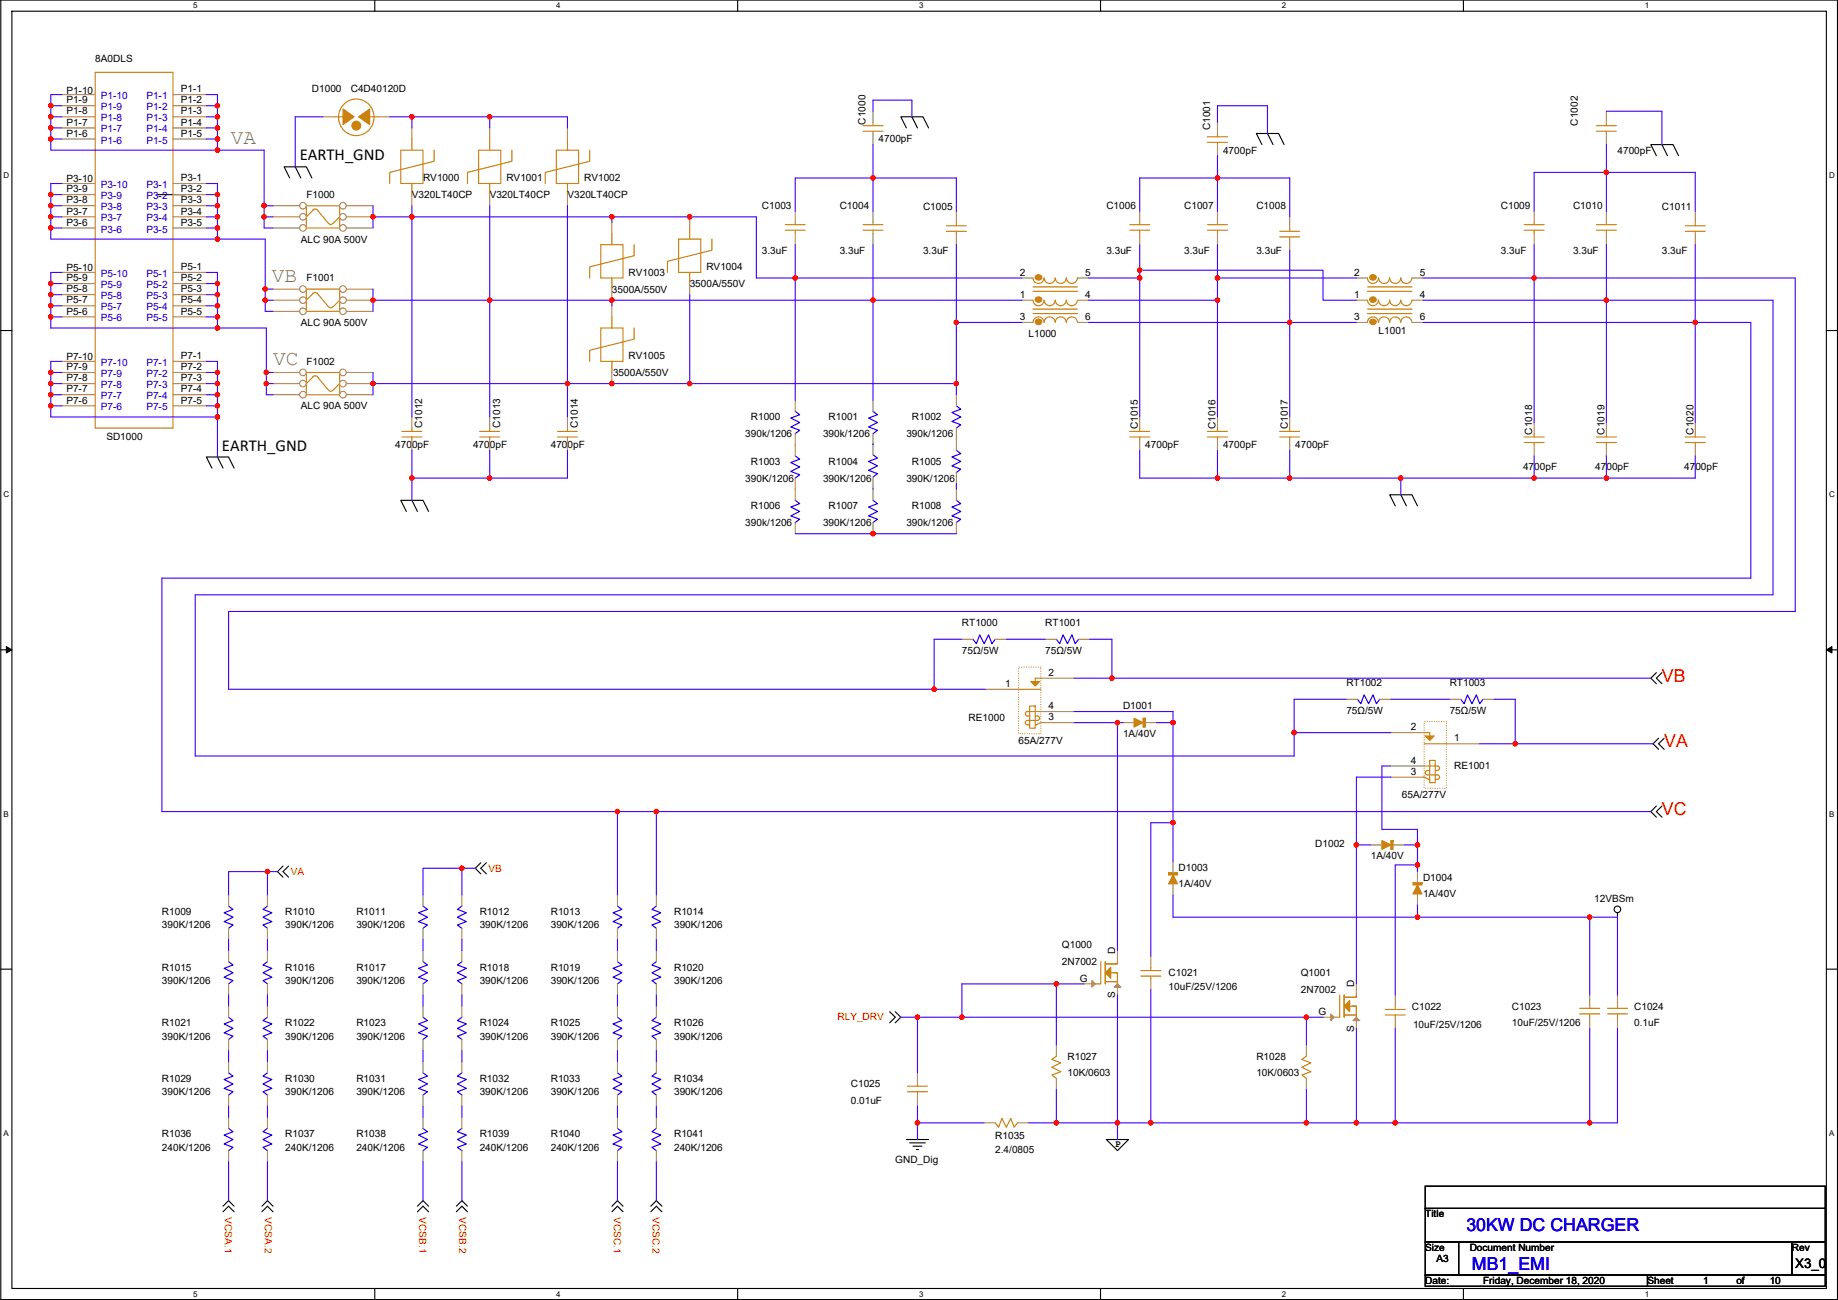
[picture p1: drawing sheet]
<svg xmlns="http://www.w3.org/2000/svg" width="420mm" height="297mm" viewBox="0 0 420 297" stroke-linecap="round" stroke-linejoin="round" font-family="sans-serif">
<path d="M.2 0h419.8v296.9h-419.8zM2.7 2.6h414.8v291.8h-414.8z" fill="none" stroke="#000" stroke-width=".25"/>
<g fill="#fff">
<path d="M44.2 .3h1v2h-1z"/>
<path d="M44.2 294.7h1v2h-1z"/>
</g>
<path d="M85.7 0v2.6M85.7 294.4v2.5" fill="none" stroke="#000" stroke-width=".25"/>
<g fill="#fff">
<path d="M127.1 .3h1v2h-1z"/>
<path d="M127.1 294.7h1v2h-1z"/>
</g>
<path d="M168.6 0v2.6M168.6 294.4v2.5" fill="none" stroke="#000" stroke-width=".25"/>
<g fill="#fff">
<path d="M210.1 .3h1v2h-1z"/>
<path d="M210.1 294.7h1v2h-1z"/>
</g>
<path d="M251.6 0v2.6M251.6 294.4v2.5" fill="none" stroke="#000" stroke-width=".25"/>
<g fill="#fff">
<path d="M293 .3h1v2h-1z"/>
<path d="M293 294.7h1v2h-1z"/>
</g>
<path d="M334.5 0v2.6M334.5 294.4v2.5" fill="none" stroke="#000" stroke-width=".25"/>
<g fill="#fff">
<path d="M376 .3h1v2h-1z"/>
<path d="M376 294.7h1v2h-1z"/>
<path d="M.8 39h1.3v2.1h-1.3z"/>
<path d="M418.1 39h1.3v2.1h-1.3z"/>
<path d="M.8 112h1.3v2h-1.3z"/>
<path d="M418.1 112h1.3v2h-1.3z"/>
</g>
<path d="M.2 75.5h2.5M417.5 75.5h2.5" fill="none" stroke="#000" stroke-width=".25"/>
<g fill="#fff">
<path d="M.8 185h1.2v2h-1.2z"/>
<path d="M418.1 185h1.2v2h-1.2z"/>
</g>
<path d="M.2 148.5h2.5M417.5 148.5h2.5" fill="none" stroke="#000" stroke-width=".25"/>
<path d="M1.4 147.7l1.3 .8-1.3 .7zM417.5 148.5l1.3-.8v1.5z" fill="#000" stroke="#000" stroke-width=".23"/>
<g fill="#fff">
<path d="M.8 257.9h1.2v2h-1.2z"/>
<path d="M418.1 257.9h1.2v2h-1.2z"/>
</g>
<g fill="none" stroke="#000" stroke-width=".25">
<path d="M67.5 38.1l1.3 2.6M207.2 29.2l-1.3-2.5h5.1l1.3 2.5M208.5 26.7l1.2 2.5M288.5 33l-1.3-2.5h5.1l1.2 2.5M289.7 30.5l1.3 2.5M378.6 35.6l-1.2-2.6h5l1.3 2.6M379.9 33l1.3 2.6M35.7 44.5h6.4M66.2 40.7l-1.3-2.6h5.1l1.3 2.6M48.4 107l-1.2-2.6h5l1.3 2.6M49.7 104.4l1.3 2.6M92.9 116.9l-1.3-2.6h5.1l1.3 2.6"/>
<path d="M94.2 114.3l1.2 2.6M318.9 115.6l-1.2-2.5h5.1l1.2 2.5M320.2 113.1l1.3 2.5M378.6 153.7l-1.2 1.3 1.2 1.2M379.9 153.7l-1.3 1.3 1.3 1.2M379.1 168.7l-1.2 1.2 1.2 1.3M380.4 168.7l-1.3 1.2 1.3 1.3M64.7 197.9l-1.3 1.3 1.3 1.2M66 197.9l-1.3 1.3 1.3 1.2M109.9 197.1l-1.3 1.3 1.3 1.3M111.2 197.1l-1.3 1.3 1.3 1.3M378.6 184.2l-1.2 1.2 1.2 1.3"/>
<path d="M379.9 184.2l-1.3 1.2 1.3 1.3M369.7 208.6v1M.2 221.4h2.5M203.4 231.2l1.2 1.2-1.2 1.3M204.6 231.2l1.3 1.2-1.3 1.3M417.5 221.4h2.5M51 275.6l1.2-1.3 1.3 1.3M51 276.9l1.2-1.3 1.3 1.3M59.9 275.6l1.2-1.3 1.3 1.3M59.9 276.9l1.2-1.3 1.3 1.3M95.4 275.6l1.3-1.3 1.3 1.3M95.4 276.9l1.3-1.3 1.3 1.3"/>
<path d="M104.3 275.6l1.3-1.3 1.3 1.3M104.3 276.9l1.3-1.3 1.3 1.3M139.9 275.6l1.2-1.3 1.3 1.3M139.9 276.9l1.2-1.3 1.3 1.3M148.8 275.6l1.2-1.3 1.3 1.3M148.8 276.9l1.2-1.3 1.3 1.3M207.2 260.4h5.1M208 261.1h3.5M208.7 261.9h2M209.5 262.7h.5M252.9 260.4h5.1l-2.6 2.5zM325.8 271h91.4v5.1h-91.4z"/>
<path d="M325.8 276.1h91.4v7.6h-91.4zM325.8 291.4h50.8v2.5h-50.8zM325.8 283.7h7.6v7.7h-7.6zM333.4 283.7h76.2v7.7h-76.2zM376.6 291.4h40.6v2.5h-40.6zM409.6 283.7h7.6v7.7h-7.6z"/>
<circle cx="369.7" cy="207.8" r=".76"/>
</g>
<path d="M70 85.1h7.6v5.1h-7.6zM71.5 86.1l.5-.2 .6 .2M71.6 86.1l-1.6 1.6M72.6 86.1l2.5 3.1M76 89.1l-.4 .3-.4-.3M77.6 87.7l-1.5 1.5" fill="none" stroke="#cc8006" stroke-width=".25"/>
<circle cx="69.3" cy="85.1" r=".76" fill="#fff" stroke="#a84" stroke-width=".25"/>
<path d="M62.4 85.1h6.1" fill="none" stroke="#a84" stroke-width=".25"/>
<circle cx="69.3" cy="87.6" r=".76" fill="#fff" stroke="#a84" stroke-width=".25"/>
<path d="M62.4 87.7h6.1" fill="none" stroke="#a84" stroke-width=".25"/>
<circle cx="69.3" cy="90.2" r=".76" fill="#fff" stroke="#a84" stroke-width=".25"/>
<path d="M62.4 90.2h6.1" fill="none" stroke="#a84" stroke-width=".25"/>
<circle cx="78.4" cy="90.2" r=".76" fill="#fff" stroke="#a84" stroke-width=".25"/>
<path d="M79.2 90.2h6.1" fill="none" stroke="#a84" stroke-width=".25"/>
<circle cx="78.4" cy="87.6" r=".76" fill="#fff" stroke="#a84" stroke-width=".25"/>
<path d="M79.2 87.7h6.1" fill="none" stroke="#a84" stroke-width=".25"/>
<circle cx="78.4" cy="85.1" r=".76" fill="#fff" stroke="#a84" stroke-width=".25"/>
<path d="M111.9 29.2v2.6M111.9 44.5v2.5M79.2 85.1h6.1M94.2 95.3v2.5M94.2 100.4v2.5" fill="none" stroke="#a84" stroke-width=".25"/>
<g fill="none" stroke="#cc8006" stroke-width=".25">
<path d="M109.4 34.3h5.1v7.6h-5.1zM111.9 31.8v2.5M117 34.3v2.6l-10.1 2.5v2.5M111.9 41.9v2.6M70 66.1h7.6v5h-7.6zM71.5 67l.5-.2 .6 .2M71.6 67.1l-1.6 1.5M72.6 67.1l2.5 3M76 70.1l-.4 .3-.4-.3M77.6 68.6l-1.5 1.5M91.9 98.6h4.5M91.9 99.8h4.5"/>
<path d="M94.2 99.8v.6M94.2 97.8v.8"/>
</g>
<circle cx="69.3" cy="66" r=".76" fill="#fff" stroke="#a84" stroke-width=".25"/>
<path d="M62.4 66.1h6.1" fill="none" stroke="#a84" stroke-width=".25"/>
<circle cx="69.3" cy="68.6" r=".76" fill="#fff" stroke="#a84" stroke-width=".25"/>
<path d="M62.4 68.6h6.1" fill="none" stroke="#a84" stroke-width=".25"/>
<circle cx="69.3" cy="71.1" r=".76" fill="#fff" stroke="#a84" stroke-width=".25"/>
<path d="M62.4 71.1h6.1" fill="none" stroke="#a84" stroke-width=".25"/>
<circle cx="78.4" cy="71.1" r=".76" fill="#fff" stroke="#a84" stroke-width=".25"/>
<path d="M79.2 71.1h6.1" fill="none" stroke="#a84" stroke-width=".25"/>
<circle cx="78.4" cy="68.6" r=".76" fill="#fff" stroke="#a84" stroke-width=".25"/>
<path d="M79.2 68.6h6.1" fill="none" stroke="#a84" stroke-width=".25"/>
<circle cx="78.4" cy="66" r=".76" fill="#fff" stroke="#a84" stroke-width=".25"/>
<g fill="none" stroke="#a84" stroke-width=".25">
<path d="M14.1 31.8h7.7M14.1 29.2h7.7M14.1 26.7h7.7M14.1 24.2h7.7M14.1 21.6h7.7M39.5 24.2h7.7M39.5 21.6h7.7M39.5 26.7h7.7M39.5 29.2h7.7M39.5 31.8h7.7M73.8 26.7h2.6M86.5 26.7h2.6"/>
<path d="M94.2 29.2v2.6M129.7 29.2v2.6M199.6 30.5v2.5M199.6 25.4v2.6M278.3 33v2.6M278.3 28v2.5M367.2 30.5v2.5M367.2 25.4v2.6M14.1 52.1h7.7M14.1 49.6h7.7M14.1 47h7.7M14.1 44.5h7.7"/>
<path d="M14.1 41.9h7.7M39.5 41.9h7.7M39.5 44.5h7.7M39.5 47h7.7M39.5 49.6h7.7M39.5 52.1h7.7M94.2 44.5v2.5M129.7 44.5v2.5M139.9 50.8v2.6M157.7 49.6v2.5M181.8 48.3v2.5M181.8 53.4v2.5"/>
<path d="M199.6 48.3v2.5M199.6 53.4v2.5M218.6 53.4v2.5M218.6 48.3v2.5M260.5 48.3v2.5M260.5 53.4v2.5M278.3 48.3v2.5M278.3 53.4v2.5M294.8 54.6v2.6M294.8 49.6v2.5M350.7 48.3v2.5M350.7 53.4v2.5"/>
<path d="M367.2 48.3v2.5M367.2 53.4v2.5M387.5 53.4v2.5M387.5 48.3v2.5M14.1 72.4h7.7M14.1 69.9h7.7M14.1 67.3h7.7M14.1 64.8h7.7M14.1 62.3h7.7M39.5 62.3h7.7M39.5 64.8h7.7M39.5 67.3h7.7"/>
<path d="M39.5 69.9h7.7M39.5 72.4h7.7M79.2 66.1h6.1M139.9 66.1v2.5M139.9 69.9v2.5M157.7 64.8v2.5M233.6 68.6h2.5M233.6 63.5h2.5M233.6 73.7h2.5M246.3 68.6h2.5M246.3 63.5h2.5M246.3 73.7h2.5"/>
<path d="M310.1 68.6h2.5M310.1 63.5h2.5M310.1 73.7h2.5M322.8 68.6h2.5M322.8 63.5h2.5M322.8 73.7h2.5M14.1 82.6h7.7M14.1 90.2h7.7M14.1 87.7h7.7M14.1 85.1h7.7M14.1 92.7h7.7M39.5 82.6h7.7"/>
<path d="M39.5 85.1h7.7M39.5 87.7h7.7M39.5 90.2h7.7M39.5 92.7h7.7M111.9 95.3v2.5M139.9 85.1v2.6M181.8 99.1v5.1M181.8 91.5v2.5M199.6 99.1v2.5M199.6 91.5v2.5M218.6 97.8v5.1M218.6 90.2v2.5"/>
<path d="M260.5 95.3v2.5M294.8 95.3v2.5M350.7 96.5v2.6M367.2 96.5v2.6M387.5 96.5v2.6M111.9 100.4v2.5M181.8 109.2v5.1M181.8 119.4v2.5M199.6 119.4v2.5M199.6 111.8v2.5M199.6 109v2.5M199.6 101.4v2.5"/>
<path d="M218.6 108v2.5M218.6 119.4v2.5M218.6 111.8v2.5M260.5 100.4v2.5M294.8 100.4v2.5M350.7 101.6v2.6M367.2 101.6v2.6M387.5 101.6v2.6M219.9 146.1h2.5M225.2 157.5h7.6M227.5 146.1h2.5M237.9 155h7.6"/>
<path d="M238.9 146.1h2.6M246.6 146.1h2.5M307.8 159.8h2.5M315.4 159.8h2.5M331.4 159.8h2.5M339 159.8h2.6M237.9 165.1h7.6M237.9 162.6h7.6M256.7 165.1h2.6M261.8 165.1h2.5M317.9 167.4h7.7M317.9 177.6h7.7"/>
<path d="M317.9 175h7.7M330.6 169.9h7.7M268.1 196.9v2.5M313.4 193.1h2.5M318.4 193.1h2.6M324 199.2v2.5M52.2 217.2v2.5M61.1 212.1v2.6M61.1 204.5v2.5M61.1 217.2v2.5M96.7 217.2v2.5M96.7 212.1v2.6"/>
<path d="M96.7 204.5v2.5M105.6 212.1v2.6M105.6 204.5v2.5M105.6 217.2v2.5M141.1 217.2v2.5M141.1 212.1v2.6M141.1 204.5v2.5M150 212.1v2.6M150 204.5v2.5M150 217.2v2.5M255.4 217.2v2.5M263.1 218.5v2.5"/>
<path d="M268.1 202v2.5M324 204.2v2.6M52.2 224.8v2.6M52.2 237.5v2.6M52.2 229.9v2.5M61.1 237.5v2.6M61.1 229.9v2.5M61.1 224.8v2.6M96.7 224.8v2.6M96.7 237.5v2.6M96.7 229.9v2.5M105.6 237.5v2.6"/>
<path d="M105.6 229.9v2.5M105.6 224.8v2.6M141.1 224.8v2.6M141.1 237.5v2.6M141.1 229.9v2.5M150 237.5v2.6M150 229.9v2.5M150 224.8v2.6M241.5 238.8v2.5M247.8 224.8h2.6M255.4 224.8v2.6M263.1 223.5v2.6"/>
<path d="M302.4 232.4h2.6M310.1 232.4v2.6M310.1 224.8v2.6M318.9 232.4v2.6M318.9 227.4v2.5M363.4 227.4v2.5M363.4 232.4v2.6M369.7 227.4v2.5M369.7 232.4v2.6M52.2 250.2v2.6M52.2 242.6v2.5M52.2 255.3v2.5"/>
<path d="M61.1 250.2v2.6M61.1 242.6v2.5M96.7 250.2v2.6M96.7 242.6v2.5M96.7 255.3v2.5M105.6 250.2v2.6M105.6 242.6v2.5M105.6 255.3v2.5M141.1 250.2v2.6M141.1 242.6v2.5M141.1 255.3v2.5M150 250.2v2.6"/>
<path d="M150 242.6v2.5M150 255.3v2.5M209.7 245.1v2.6M209.7 250.2v2.6M225 256.6h2.5M232.6 256.6h2.5M241.5 246.4v2.5M52.2 262.9v2.6M96.7 262.9v2.6M105.6 262.9v2.6M141.1 262.9v2.6M150 262.9v2.6"/>
</g>
<g fill="#cc8006" stroke="#cc8006" stroke-width=".25">
<path d="M315.9 192l2 1.1-2 1z" fill-rule="evenodd"/>
<path d="M317.9 192v2.1h.5v-2.1z" fill-rule="evenodd"/>
<path d="M252.7 222.3l1.2-1.3v2.5z" fill-rule="evenodd"/>
<path d="M324 202.2l1 2h-2z" fill-rule="evenodd"/>
<path d="M323 201.7v.5h2v-.5z" fill-rule="evenodd"/>
<path d="M325.8 168.2h2l-1 1z" fill-rule="evenodd"/>
<path d="M313.3 62.9a.67 .67 0 0 1 1.1 0 .67 .67 0 0 1-.3 1.1 .66 .66 0 0 1-.8-.2 .66 .66 0 0 1 0-.9z" fill-rule="evenodd"/>
<path d="M313.3 68a.67 .67 0 0 1 1.1 0 .67 .67 0 0 1-.3 1 .66 .66 0 0 1-.8-.1 .66 .66 0 0 1 0-.9z" fill-rule="evenodd"/>
<path d="M313.3 73.1a.67 .67 0 0 1 1.1 0 .67 .67 0 0 1-.3 1 .66 .66 0 0 1-.8-.1 .66 .66 0 0 1 0-.9z" fill-rule="evenodd"/>
<path d="M259.3 164.1l2 1-2 1z" fill-rule="evenodd"/>
<path d="M261.3 164.1v2h.5v-2z" fill-rule="evenodd"/>
<path d="M307.3 229.9l1.2-1.3v2.6z" fill-rule="evenodd"/>
<path d="M78.4 24.9l2.6 1.8-2.6 1.8z" fill-rule="evenodd"/>
<path d="M82 26.7l2.5-1.8v3.6z" fill-rule="evenodd"/>
<path d="M236.9 62.9a.67 .67 0 0 1 1 0 .67 .67 0 0 1-.2 1.1 .66 .66 0 0 1-.9-.2 .66 .66 0 0 1 .1-.9z" fill-rule="evenodd"/>
<path d="M236.9 68a.67 .67 0 0 1 1 0 .67 .67 0 0 1-.2 1 .66 .66 0 0 1-.9-.1 .66 .66 0 0 1 .1-.9z" fill-rule="evenodd"/>
<path d="M236.9 73.1a.67 .67 0 0 1 1 0 .67 .67 0 0 1-.2 1 .66 .66 0 0 1-.9-.1 .66 .66 0 0 1 .1-.9z" fill-rule="evenodd"/>
<path d="M268.1 199.9l1.1 2.1h-2.1z" fill-rule="evenodd"/>
<path d="M267.1 199.4v.5h2.1v-.5z" fill-rule="evenodd"/>
<path d="M235.6 155.7h2.1l-1 1z" fill-rule="evenodd"/>
<circle cx="81.4" cy="28.7" r="1.01"/>
</g>
<g fill="none" stroke="#00f" stroke-width=".25">
<path d="M181.8 94l1 .8-2 .7 2 1-2 1.1 2 .7-1 .8M199.6 94l1 .8-2 .7 2 1-2 1.1 2 .7-1 .8M218.6 92.7l1 .8-2 .8 2 1-2 1 2 .7-1 .8M181.8 104.2l1 .7-2 .8 2 1-2 1 2 .8-1 .7M181.8 114.3l1 .8-2 .7 2 1.1-2 1 2 .7-1 .8M199.6 114.3l1 .8-2 .7 2 1.1-2 1 2 .7-1 .8M199.6 103.9l1 .8-2 .7 2 1-2 1.1 2 .7-1 .8M218.6 102.9l1 .8-2 .7 2 1-2 1 2 .8-1 .8M218.6 114.3l1 .8-2 .7 2 1.1-2 1 2 .7-1 .8M222.4 146.1l.8 1 .8-2 1 2 1-2 .7 2 .8-1M241.5 146.1l.7 1 .8-2 1 2 1-2 .8 2 .8-1M310.3 159.8l.8 1 .7-2 1.1 2 1-2 .7 2 .8-1"/>
<path d="M333.9 159.8l.8 1 .8-2 1 2 1-2 .8 2 .7-1M52.2 219.7l1.1 .8-2.1 .8 2.1 1-2.1 1 2.1 .7-1.1 .8M61.1 207l-1 .8 2.1 .8-2.1 1 2.1 1-2.1 .7 1 .8M61.1 219.7l-1 .8 2.1 .8-2.1 1 2.1 1-2.1 .7 1 .8M96.7 219.7l1 .8-2 .8 2 1-2 1 2 .7-1 .8M96.7 207l1 .8-2 .8 2 1-2 1 2 .7-1 .8M105.6 207l-1 .8 2 .8-2 1 2 1-2 .7 1 .8M105.6 219.7l-1 .8 2 .8-2 1 2 1-2 .7 1 .8M141.1 219.7l1.1 .8-2.1 .8 2.1 1-2.1 1 2.1 .7-1.1 .8M141.1 207l1.1 .8-2.1 .8 2.1 1-2.1 1 2.1 .7-1.1 .8M150 207l-1 .8 2.1 .8-2.1 1 2.1 1-2.1 .7 1 .8M150 219.7l-1 .8 2.1 .8-2.1 1 2.1 1-2.1 .7 1 .8"/>
<path d="M52.2 232.4l1.1 .8-2.1 .8 2.1 1-2.1 1 2.1 .7-1.1 .8M61.1 232.4l-1 .8 2.1 .8-2.1 1 2.1 1-2.1 .7 1 .8M96.7 232.4l1 .8-2 .8 2 1-2 1 2 .7-1 .8M105.6 232.4l-1 .8 2 .8-2 1 2 1-2 .7 1 .8M141.1 232.4l1.1 .8-2.1 .8 2.1 1-2.1 1 2.1 .7-1.1 .8M150 232.4l-1 .8 2.1 .8-2.1 1 2.1 1-2.1 .7 1 .8M52.2 245.1l1.1 .8-2.1 .8 2.1 1-2.1 1 2.1 .7-1.1 .8M52.2 257.8l1.1 .8-2.1 .8 2.1 1-2.1 1 2.1 .7-1.1 .8M61.1 245.1l-1 .8 2.1 .8-2.1 1 2.1 1-2.1 .7 1 .8M96.7 245.1l1 .8-2 .8 2 1-2 1 2 .7-1 .8M96.7 257.8l1 .8-2 .8 2 1-2 1 2 .7-1 .8M105.6 245.1l-1 .8 2 .8-2 1 2 1-2 .7 1 .8"/>
<path d="M105.6 257.8l-1 .8 2 .8-2 1 2 1-2 .7 1 .8M141.1 245.1l1.1 .8-2.1 .8 2.1 1-2.1 1 2.1 .7-1.1 .8M141.1 257.8l1.1 .8-2.1 .8 2.1 1-2.1 1 2.1 .7-1.1 .8M150 245.1l-1 .8 2.1 .8-2.1 1 2.1 1-2.1 .7 1 .8M150 257.8l-1 .8 2.1 .8-2.1 1 2.1 1-2.1 .7 1 .8"/>
</g>
<g fill="none" stroke="#cc8006" stroke-width=".25">
<path d="M21.8 16.5h17.7v81.3h-17.7zM76.4 26.7h2.5M78.8 23.6a4.1 4.1 0 0 1 5.8 .6 4.1 4.1 0 0 1-.5 5.7 4.1 4.1 0 0 1-5.8-.4 4.3 4.3 0 0 1 .5-5.9zM84 26.7h2.5M91.6 34.3h5.1v7.6h-5.1zM94.2 31.8v2.5M99.2 34.3v2.6l-10.1 2.5v2.5M127.2 34.3h5.1v7.6h-5.1zM129.7 31.8v2.5M134.8 34.3v2.6l-10.2 2.5v2.5M197.3 28.7h4.6M197.3 30h4.6"/>
<path d="M199.6 30v.5M199.6 28v.7M276 31.3h4.6M276 32.5h4.6M278.3 32.5v.5M278.3 30.5v.8M364.9 28.7h4.6M364.9 30h4.6M367.2 30v.5M367.2 28v.7M70 47h7.6v5.1h-7.6zM71.5 48l.4-.2 .5 .1 2.7 3.2"/>
<path d="M71.6 48l-1.6 1.6M76 51l-.4 .3-.4-.3M77.6 49.6l-1.5 1.5M94.2 41.9v2.6M129.7 41.9v2.6M137.3 55.9h5.1v7.6h-5.1zM139.9 53.4v2.5M145 55.9v2.5l-10.2 2.6v2.5M155.1 54.6h5.1v7.7h-5.1zM157.7 52.1v2.5M162.7 54.6v2.6l-10.1 2.5v2.6M179.5 52.6h4.6"/>
<path d="M179.5 51.3h4.6M181.8 50.8v.5M181.8 52.6v.8M197.3 52.6h4.6M197.3 51.3h4.6M199.6 50.8v.5M199.6 52.6v.8M216.3 51.6h4.6M216.3 52.9h4.6M218.6 52.9v.5M218.6 50.8v.8M258.2 52.6h4.6"/>
<path d="M258.2 51.3h4.6M260.5 50.8v.5M260.5 52.6v.8M276 52.6h4.6M276 51.3h4.6M278.3 50.8v.5M278.3 52.6v.8M292.5 52.9h4.6M292.5 54.1h4.6M294.8 54.1v.5M294.8 52.1v.8M348.4 52.6h4.6"/>
<path d="M348.4 51.3h4.6M350.7 50.8v.5M350.7 52.6v.8M364.9 52.6h4.6M364.9 51.3h4.6M367.2 50.8v.5M367.2 52.6v.8M385.2 51.6h4.6M385.2 52.9h4.6M387.5 52.9v.5M387.5 50.8v.8M137.3 75h5.1v7.6h-5.1z"/>
<path d="M139.9 63.5v2.6M139.9 72.4v2.6M145 75v2.5l-10.2 2.5v2.6M157.7 62.3v2.5M236.1 70.6h10.2M236.1 71.6h10.2M236.1 65.6h10.2M236.1 66.6h10.2M236.1 73.7a1.26 1.26 0 0 1 1.3-1.3 1.26 1.26 0 0 1 1.3 1.3M236.1 68.6a1.26 1.26 0 0 0 1.3 1.3 1.26 1.26 0 0 0 1.3-1.3M236.1 63.5a1.26 1.26 0 0 0 1.3 1.3 1.26 1.26 0 0 0 1.3-1.3M238.7 68.6a1.27 1.27 0 0 0 1.3 1.3 1.27 1.27 0 0 0 1.2-1.3 1.27 1.27 0 0 0 1.3 1.3 1.27 1.27 0 0 0 1.3-1.3 1.26 1.26 0 0 0 1.2 1.3 1.26 1.26 0 0 0 1.3-1.3"/>
<path d="M238.7 73.7a1.27 1.27 0 0 1 1.3-1.3 1.27 1.27 0 0 1 1.2 1.3 1.27 1.27 0 0 1 1.3-1.3 1.27 1.27 0 0 1 1.3 1.3 1.26 1.26 0 0 1 1.2-1.3 1.26 1.26 0 0 1 1.3 1.3M238.7 63.5a1.27 1.27 0 0 0 1.3 1.3 1.27 1.27 0 0 0 1.2-1.3 1.27 1.27 0 0 0 1.3 1.3 1.27 1.27 0 0 0 1.3-1.3 1.26 1.26 0 0 0 1.2 1.3 1.26 1.26 0 0 0 1.3-1.3M312.6 70.6h10.2M312.6 71.6h10.2M312.6 65.6h10.2M312.6 66.6h10.2M312.6 73.7a1.27 1.27 0 0 1 1.3-1.3 1.27 1.27 0 0 1 1.2 1.3 1.26 1.26 0 0 1 1.3-1.3 1.26 1.26 0 0 1 1.3 1.3M312.6 68.6a1.27 1.27 0 0 0 1.3 1.3 1.27 1.27 0 0 0 1.2-1.3 1.26 1.26 0 0 0 1.3 1.3 1.26 1.26 0 0 0 1.3-1.3M312.6 63.5a1.26 1.26 0 0 0 1.3 1.3 1.26 1.26 0 0 0 1.2-1.3 1.27 1.27 0 0 0 1.3 1.3 1.27 1.27 0 0 0 1.3-1.3M317.7 68.6a1.27 1.27 0 0 0 1.2 1.3 1.27 1.27 0 0 0 1.3-1.3 1.26 1.26 0 0 0 1.3 1.3 1.26 1.26 0 0 0 1.2-1.3M317.7 73.7a1.27 1.27 0 0 1 1.2-1.3 1.27 1.27 0 0 1 1.3 1.3 1.26 1.26 0 0 1 1.3-1.3 1.26 1.26 0 0 1 1.2 1.3M317.7 63.5a1.27 1.27 0 0 0 1.2 1.3 1.27 1.27 0 0 0 1.3-1.3 1.26 1.26 0 0 0 1.3 1.3 1.26 1.26 0 0 0 1.2-1.3"/>
<path d="M109.7 98.6h4.5M109.7 99.8h4.5M111.9 99.8v.6M111.9 97.8v.8M139.9 82.6v2.5M258.2 98.6h4.6M258.2 99.8h4.6M260.5 99.8v.6M260.5 97.8v.8M292.5 98.6h4.6M292.5 99.8h4.6M294.8 99.8v.6"/>
<path d="M294.8 97.8v.8M348.4 99.8h4.6M350.7 99.1v.7M364.9 99.8h4.6M367.2 99.1v.7M385.2 99.8h4.6M387.5 99.1v.7M348.4 101.1h4.6M350.7 101.1v.5M364.9 101.1h4.6M367.2 101.1v.5M385.2 101.1h4.6"/>
<path d="M387.5 101.1v.5M232.8 157.5h5.1M237.9 155h-1.2v.7M234.9 163.6h.5M235.4 161.3h1.3v5.1h-1.3zM236.7 163.6h.5a.5 .5 0 0 1 .4 .5 .5 .5 0 0 1-.5 .5h-2.2a.5 .5 0 0 0-.5 .5 .5 .5 0 0 0 .5 .5h.5M237.3 165.3l-.6 .3M237.9 165.1l-.4 .3M237.9 162.6h-3a.5 .5 0 0 0-.5 .5 .5 .5 0 0 0 .5 .5M325.5 177.6l.5 .2M325.6 167.4h1.2v.8M325.6 169.9h5"/>
<path d="M325.6 175h3a.5 .5 0 0 1 .5 .5 .5 .5 0 0 1-.5 .5h-.5M326.1 177.8l.3 .2 .4 .1M326.8 173.8h1.3v5h-1.3zM326.8 176h-.5a.5 .5 0 0 0-.5 .5 .5 .5 0 0 0 .5 .5l2.3 .1a.5 .5 0 0 1 .5 .5 .5 .5 0 0 1-.5 .5h-.5M251.6 219.7v5.1h-1.2M252.7 219.7v5.1M252.7 220.2h2.7v-.5v.5h-2.5M252.7 224.3h2.7M252.9 224.3h2.3M253.9 222.3h1.5v2.5v-2.5h-1M260.8 221.8h4.6M260.8 223h4.6"/>
<path d="M263.1 223v.5M263.1 221v.8M306.2 227.4v5h-1.2M307.3 227.9h2.8v-.5v.5h-2.6M307.3 227.4v5M307.3 231.9h2.8M307.5 231.9h2.3M308.5 229.9h1.6v2.5v-2.5h-1.1M316.7 230.7h4.5M316.7 231.9h4.5M318.9 231.9v.5M318.9 229.9v.8"/>
<path d="M361.1 231.7h4.6M361.1 230.4h4.6M363.4 229.9v.5M363.4 231.7v.7M367.5 231.7h4.5M367.5 230.4h4.5M369.7 229.9v.5M369.7 231.7v.7M207.4 249.4h4.6M207.4 248.2h4.6M209.7 247.7v.5M209.7 249.4v.8"/>
<path d="M227.5 256.6l.8 1 .7-2.1 1 2.1 1.1-2.1 .7 2.1 .8-1M241.5 241.3l-1 .8 2 .7-2 1.1 2 1-2 .7 1 .8"/>
</g>
<g fill="#a84" stroke="#a84" stroke-width=".25">
<path d="M249.6 224l.8 .8-.8 .8z"/>
<path d="M254.7 225.6l.7-.8 .8 .8z"/>
<path d="M304.2 231.7l.8 .7-.8 .8z"/>
<path d="M309.3 233.2l.8-.8 .7 .8z"/>
</g>
<path d="M232.8 152.4h5.1v15.3h-5.1zM325.6 164.9h5v15.2h-5z" fill="none" stroke="#cc8006" stroke-width=".25" stroke-dasharray="0 .5"/>
<circle cx="69.3" cy="47" r=".76" fill="#fff" stroke="#a84" stroke-width=".25"/>
<path d="M62.4 47h6.1" fill="none" stroke="#a84" stroke-width=".25"/>
<circle cx="69.3" cy="49.5" r=".76" fill="#fff" stroke="#a84" stroke-width=".25"/>
<path d="M62.4 49.6h6.1" fill="none" stroke="#a84" stroke-width=".25"/>
<circle cx="69.3" cy="52.1" r=".76" fill="#fff" stroke="#a84" stroke-width=".25"/>
<path d="M62.4 52.1h6.1" fill="none" stroke="#a84" stroke-width=".25"/>
<circle cx="78.4" cy="52.1" r=".76" fill="#fff" stroke="#a84" stroke-width=".25"/>
<path d="M79.2 52.1h6.1" fill="none" stroke="#a84" stroke-width=".25"/>
<circle cx="78.4" cy="49.5" r=".76" fill="#fff" stroke="#a84" stroke-width=".25"/>
<path d="M79.2 49.6h6.1" fill="none" stroke="#a84" stroke-width=".25"/>
<circle cx="78.4" cy="47" r=".76" fill="#fff" stroke="#a84" stroke-width=".25"/>
<path d="M79.2 47h6.1M129.7 95.3v2.5M278.3 95.3v2.5M129.7 100.4v2.5M278.3 100.4v2.5M52.2 212.1v2.6M52.2 204.5v2.5M298.6 238.8v2.5M61.1 255.3v2.5M298.6 246.4v2.5M61.1 262.9v2.6" fill="none" stroke="#a84" stroke-width=".25"/>
<path d="M127.4 98.6h4.6M127.4 99.8h4.6M129.7 99.8v.6M129.7 97.8v.8M276 98.6h4.6M276 99.8h4.6M278.3 99.8v.6M278.3 97.8v.8M298.6 241.3l-1 .8 2 .7-2 1.1 2 1-2 .7 1 .8" fill="none" stroke="#cc8006" stroke-width=".25"/>
<path d="M52.2 207l1.1 .8-2.1 .8 2.1 1-2.1 1 2.1 .7-1.1 .8M61.1 257.8l-1 .8 2.1 .8-2.1 1 2.1 1-2.1 .7 1 .8" fill="none" stroke="#00f" stroke-width=".25"/>
<g fill="none" stroke="#4200ff" stroke-width=".25">
<path d="M11.6 26.7v2.5M11.6 26.7h2.5M11.6 31.8v2.5h38.1v-2.5M11.6 31.8h2.5M14.1 24.2h-2.5v2.5M14.1 21.6h-2.5v2.6M14.1 29.2h-2.5v2.6M47.2 21.6h2.5v2.6M47.2 24.2h2.5v2.5M47.2 26.7h2.5M47.2 29.2h2.5M47.2 31.8h2.5"/>
<path d="M49.7 26.7v2.5M49.7 29.2v2.6M49.7 34.3h10.7v12.7M73.8 26.7h-6.3v11.4M89.1 26.7h5.1M94.2 26.7h17.7M94.2 26.7v2.5M111.9 26.7h17.8v2.5M111.9 26.7v2.5M199.6 25.4v-2.5h8.9v3.8M199.6 33v7.7M278.3 35.6v5.1"/>
<path d="M278.3 28v-3.8h11.4v6.3M367.2 33v6.4M367.2 39.4h20.3v8.9M367.2 25.4h12.7v7.6M367.2 39.4h-16.5v8.9M367.2 39.4v8.9M11.6 47v2.6M11.6 49.6v2.5M11.6 52.1h2.5M11.6 52.1v2.5h38.1M11.6 47h2.5M11.6 49.6h2.5"/>
<path d="M11.6 44.5v2.5M11.6 44.5h2.5M14.1 41.9h-2.5v2.6M47.2 41.9h2.5v2.6M47.2 44.5h2.5M47.2 47h2.5M47.2 49.6h2.5M47.2 52.1h2.5M49.7 54.6h10.9v11.5M49.7 44.5v2.5M49.7 47v2.6M49.7 49.6v2.5"/>
<path d="M49.7 52.1v2.5M60.4 47v2.6M60.4 49.6v2.5h2M60.4 47h2M60.4 49.6h2M85.3 47v2.6M85.3 49.6v2.5M85.3 49.6h8.9M94.2 49.6h45.7M94.2 49.6v45.7M94.2 47v2.6M111.9 47v21.6"/>
<path d="M129.7 47v40.7M139.9 49.6h33v13.9h8.9M139.9 49.6v1.2M181.8 55.9v7.6M199.6 40.7h-17.8v7.6M199.6 40.7v7.6M199.6 55.9v12.7M199.6 40.7h19v7.6M218.6 55.9v17.8M260.5 55.9v5.8M278.3 40.7h16.5v8.9M278.3 40.7h-17.8v7.6"/>
<path d="M278.3 40.7v7.6M278.3 55.9v7.6M294.8 57.2v16.5M350.7 55.9v7.6M367.2 55.9v12.7M387.5 55.9v17.8M11.6 67.3v2.6M11.6 64.8h2.5M11.6 67.3h2.5M11.6 64.8v2.5M11.6 72.4h2.5M11.6 72.4v2.6h38.1"/>
<path d="M14.1 62.3h-2.5v2.5M14.1 69.9h-2.5v2.5M47.2 62.3h2.5v2.5M47.2 64.8h2.5M47.2 67.3h2.5M47.2 69.9h2.5M47.2 72.4h2.5M49.7 64.8v2.5M49.7 67.3v2.6M49.7 69.9v2.5M49.7 72.4v2.6M49.7 75h11.2v10.1"/>
<path d="M60.6 66.1v2.5M60.6 66.1h1.8M62.4 68.6h-1.8v2.5h1.8M85.3 68.6h26.6M85.3 66.1v2.5M85.3 68.6v2.5M111.9 68.6h28M111.9 68.6v26.7M139.9 68.6v1.3M139.9 68.6h59.7M157.7 67.3v20.4M181.8 63.5v28"/>
<path d="M181.8 63.5h51.8M199.6 68.6h34M199.6 68.6v22.9M218.6 73.7h15M218.6 73.7v14M248.8 63.5h11.7M248.8 73.7h46M248.8 68.6h29.5M260.5 63.5v31.8M260.5 61.7v1.8M260.5 61.7h41.9v6.9h7.7M278.3 63.5h31.8"/>
<path d="M278.3 68.6v26.7M278.3 63.5v5.1M294.8 73.7v21.6M294.8 73.7h15.3M325.3 63.5h25.4M325.3 68.6h41.9M325.3 73.7h62.2M350.7 63.5v33M350.7 63.5h59.7v76.2h-358.2v17.8h161.3M367.2 68.6v27.9M367.2 68.6h38.1v67.3h-360.7v36.8h251.2v-5.3M387.5 73.7v22.8"/>
<path d="M387.5 73.7h12.7v58.4h-363.2v53.3h104.1M11.6 90.2v2.5M11.6 85.1h2.5M11.6 90.2h2.5M11.6 85.1v2.6M11.6 92.7h2.5M11.6 92.7v2.6h38.1M14.1 82.6h-2.5v2.5M14.1 87.7h-2.5v2.5M47.2 82.6h2.5v2.5M47.2 85.1h2.5M47.2 87.7h2.5"/>
<path d="M47.2 90.2h2.5M47.2 92.7h2.5M49.7 85.1v2.6M49.7 87.7v2.5M49.7 90.2v2.5M49.7 92.7v2.6M49.7 95.3v9.1M60.9 85.1v2.6M60.9 85.1h1.5M62.4 87.7h-1.5v2.5h1.5M85.3 85.1v2.6M85.3 87.7v2.5"/>
<path d="M85.3 87.7h44.4M129.7 87.7h28M129.7 87.7v7.6M157.7 87.7h60.9M218.6 87.7v2.5M94.2 109.2h17.7M94.2 102.9v6.3M94.2 109.2v5.1M111.9 102.9v6.3M129.7 102.9v6.3h-17.8M199.6 101.4v.2M199.6 111.5v.3"/>
<path d="M218.6 110.5v1.3M260.5 102.9v6.3h17.8M278.3 102.9v6.3M278.3 109.2h16.5M294.8 102.9v6.3M294.8 109.2h25.4M320.2 109.2v3.9M320.2 109.2h30.5M350.7 104.2v5M350.7 109.2h16.5M367.2 104.2v5M387.5 104.2v5h-20.3"/>
<path d="M181.8 121.9h36.8M213.5 157.5h11.7M219.9 146.1h-6.4v11.4M230 146.1h8.9M245.5 155h8.7M249.1 146.1h5.1v8.9M254.2 155h123.2M307.8 159.8h-12v7.6M317.9 159.8h13.5M341.6 159.8h4.8v10.1M245.5 162.6h22.6v2.5M245.5 165.1h9.9"/>
<path d="M255.4 165.1h1.3M255.4 165.1v52.1M264.3 165.1h3.8M268.1 165.1v22.9M295.8 167.4h22.1M317.9 177.6h-7.8v15.5M317.9 175h-2v14.5h8.1v3.6M338.3 169.9h8.1M346.4 169.9h31.5M61.1 199.2h-8.9v5.3M63.4 199.2h-2.3v5.3M105.6 198.4h3"/>
<path d="M141.1 185.4v19.1M141.1 185.4h8.9M150 185.4h227.4M150 185.4v19.1M268.1 188v8.9M268.1 188h-5v30.5M313.4 193.1h-3.3v31.7M321 193.1h3M324 193.1v4.5M324 197.6h-5.1v29.8M324 197.6v1.6M52.2 214.7v2.5"/>
<path d="M61.1 214.7v2.5M96.7 204.5v-6.1h8.9v6.1M96.7 214.7v2.5M105.6 214.7v2.5M141.1 214.7v2.5M150 214.7v2.5M268.1 204.5v5.1h55.9M324 209.6h39.4M324 206.8v2.8M363.4 209.6h6.3v17.8M363.4 209.6v17.8M52.2 227.4v2.5"/>
<path d="M61.1 227.4v2.5M96.7 227.4v2.5M105.6 227.4v2.5M141.1 227.4v2.5M150 227.4v2.5M205.9 232.4h3.8M209.7 232.4h10.2M209.7 232.4v12.7M219.9 232.4h78.7M241.5 224.8h6.3M241.5 224.8h-21.6v7.6M241.5 224.8v14"/>
<path d="M255.4 227.4v29.2M263.1 226.1v30.5M298.6 232.4h3.8M298.6 232.4v6.4M310.1 235v21.6M318.9 235v21.6M363.4 235v21.6M369.7 235v21.6h-6.3M52.2 240.1v2.5M52.2 252.8v2.5M61.1 240.1v2.5M61.1 252.8v2.5"/>
<path d="M96.7 240.1v2.5M96.7 252.8v2.5M105.6 240.1v2.5M105.6 252.8v2.5M141.1 240.1v2.5M141.1 252.8v2.5M150 240.1v2.5M150 252.8v2.5M209.7 256.6v3.8M209.7 252.8v3.8M209.7 256.6h15.3M235.1 256.6h6.4"/>
<path d="M241.5 256.6h13.9M241.5 248.9v7.7M255.4 256.6h7.7M255.4 256.6v3.8M263.1 256.6h35.5M298.6 256.6h11.5M298.6 248.9v7.7M310.1 256.6h8.8M318.9 256.6h44.5M52.2 265.5v8.8M61.1 265.5v8.8M96.7 265.5v8.8"/>
<path d="M105.6 265.5v8.8M141.1 265.5v8.8M150 265.5v8.8"/>
</g>
<g fill="#f00" stroke="#f00" stroke-width=".25">
<circle cx="111.9" cy="26.7" r=".5"/>
<circle cx="94.1" cy="26.7" r=".5"/>
<circle cx="278.3" cy="40.6" r=".5"/>
<circle cx="199.6" cy="40.6" r=".5"/>
<circle cx="367.2" cy="39.4" r=".5"/>
<circle cx="85.3" cy="49.5" r=".5"/>
<circle cx="139.9" cy="49.5" r=".5"/>
<circle cx="94.1" cy="49.5" r=".5"/>
<circle cx="157.6" cy="49.5" r=".5"/>
<circle cx="181.8" cy="63.5" r=".5"/>
<circle cx="260.5" cy="63.5" r=".5"/>
<circle cx="350.7" cy="63.5" r=".5"/>
<circle cx="111.9" cy="68.6" r=".5"/>
<circle cx="85.3" cy="68.6" r=".5"/>
<circle cx="139.9" cy="68.6" r=".5"/>
<circle cx="199.6" cy="68.6" r=".5"/>
<circle cx="367.2" cy="68.6" r=".5"/>
<circle cx="387.5" cy="73.7" r=".5"/>
<circle cx="129.7" cy="87.6" r=".5"/>
<circle cx="85.3" cy="87.6" r=".5"/>
<circle cx="139.9" cy="87.6" r=".5"/>
<circle cx="111.9" cy="109.2" r=".5"/>
<circle cx="94.1" cy="109.2" r=".5"/>
<circle cx="278.3" cy="109.2" r=".5"/>
<circle cx="320.2" cy="109.2" r=".5"/>
<circle cx="294.8" cy="109.2" r=".5"/>
<circle cx="350.7" cy="109.2" r=".5"/>
<circle cx="367.2" cy="109.2" r=".5"/>
<circle cx="213.5" cy="157.5" r=".5"/>
<circle cx="254.2" cy="154.9" r=".5"/>
<circle cx="255.4" cy="165.1" r=".5"/>
<circle cx="268.1" cy="165.1" r=".5"/>
<circle cx="324" cy="193" r=".5"/>
<circle cx="141.1" cy="185.4" r=".5"/>
<circle cx="150" cy="185.4" r=".5"/>
<circle cx="268.1" cy="188" r=".5"/>
<circle cx="324" cy="197.6" r=".5"/>
<circle cx="324" cy="209.6" r=".5"/>
<circle cx="363.4" cy="209.6" r=".5"/>
<circle cx="241.5" cy="224.8" r=".5"/>
<circle cx="255.4" cy="256.5" r=".5"/>
<circle cx="219.9" cy="232.4" r=".5"/>
<circle cx="209.7" cy="232.4" r=".5"/>
<circle cx="298.6" cy="232.4" r=".5"/>
<circle cx="209.7" cy="256.5" r=".5"/>
<circle cx="241.5" cy="256.5" r=".5"/>
<circle cx="298.6" cy="256.5" r=".5"/>
<circle cx="263.1" cy="256.5" r=".5"/>
<circle cx="318.9" cy="256.5" r=".5"/>
<circle cx="310" cy="256.5" r=".5"/>
<circle cx="363.4" cy="256.5" r=".5"/>
<circle cx="199.6" cy="121.9" r=".5"/>
<circle cx="218.6" cy="87.6" r=".5"/>
<circle cx="157.6" cy="87.6" r=".5"/>
<circle cx="60.6" cy="68.6" r=".5"/>
<circle cx="218.6" cy="73.7" r=".5"/>
<circle cx="278.3" cy="68.6" r=".5"/>
<circle cx="294.8" cy="73.7" r=".5"/>
<circle cx="11.6" cy="29.2" r=".5"/>
<circle cx="11.6" cy="31.8" r=".5"/>
<circle cx="11.6" cy="26.7" r=".5"/>
<circle cx="11.6" cy="24.1" r=".5"/>
<circle cx="49.7" cy="24.1" r=".5"/>
<circle cx="49.7" cy="29.2" r=".5"/>
<circle cx="49.7" cy="26.7" r=".5"/>
<circle cx="49.7" cy="31.8" r=".5"/>
<circle cx="11.6" cy="44.5" r=".5"/>
<circle cx="49.7" cy="44.5" r=".5"/>
<circle cx="11.6" cy="47" r=".5"/>
<circle cx="49.7" cy="47" r=".5"/>
<circle cx="11.6" cy="49.5" r=".5"/>
<circle cx="49.7" cy="49.5" r=".5"/>
<circle cx="11.6" cy="52.1" r=".5"/>
<circle cx="49.7" cy="52.1" r=".5"/>
<circle cx="11.6" cy="64.8" r=".5"/>
<circle cx="49.7" cy="64.8" r=".5"/>
<circle cx="11.6" cy="67.3" r=".5"/>
<circle cx="49.7" cy="67.3" r=".5"/>
<circle cx="11.6" cy="69.9" r=".5"/>
<circle cx="11.6" cy="72.4" r=".5"/>
<circle cx="49.7" cy="69.9" r=".5"/>
<circle cx="49.7" cy="72.4" r=".5"/>
<circle cx="11.6" cy="85.1" r=".5"/>
<circle cx="11.6" cy="87.6" r=".5"/>
<circle cx="49.7" cy="85.1" r=".5"/>
<circle cx="49.7" cy="90.2" r=".5"/>
<circle cx="49.7" cy="87.6" r=".5"/>
<circle cx="11.6" cy="90.2" r=".5"/>
<circle cx="11.6" cy="92.7" r=".5"/>
<circle cx="49.7" cy="95.3" r=".5"/>
<circle cx="49.7" cy="92.7" r=".5"/>
<circle cx="260.5" cy="61.7" r=".5"/>
<circle cx="278.3" cy="63.5" r=".5"/>
<circle cx="310" cy="193" r=".5"/>
<circle cx="295.8" cy="167.4" r=".5"/>
<circle cx="346.4" cy="169.9" r=".5"/>
<circle cx="61.1" cy="199.1" r=".5"/>
<circle cx="105.6" cy="198.4" r=".5"/>
<circle cx="60.9" cy="87.6" r=".5"/>
<circle cx="60.9" cy="85.1" r=".5"/>
<circle cx="60.4" cy="49.5" r=".5"/>
<circle cx="60.4" cy="47" r=".5"/>
<circle cx="49.7" cy="34.3" r=".5"/>
<circle cx="60.6" cy="66" r=".5"/>
<circle cx="49.7" cy="54.6" r=".5"/>
<circle cx="49.7" cy="74.9" r=".5"/>
</g>
<g font-size="4.8" fill="#808040">
<text x="52.8" y="32.8">VA</text>
<text x="62.2" y="64.3">VB</text>
<text x="62.4" y="83.4">VC</text>
</g>
<g font-size="4.1" fill="#f00">
<text x="379.9" y="155.8">VB</text>
<text x="380.4" y="170.8">VA</text>
<text x="379.9" y="186.3">VC</text>
</g>
<g font-size="4.1" fill="#00f">
<text x="335.2" y="281.3">30KW DC CHARGER</text>
<text x="336.5" y="290.2">MB1_EMI</text>
</g>
<g font-size="3.8">
<text x="68.5" y="36.7">EARTH_GND</text>
<text x="50.7" y="103">EARTH_GND</text>
</g>
<text font-size="3" x="410.4" y="289.8">X3_0</text>
<g font-size="2.3">
<text x="21.8" y="14.3">8A0DLS</text>
<text x="15.2" y="23.6">P1-9</text>
<text x="15.2" y="21.4">P1-10</text>
<text x="41.3" y="23.6">P1-2</text>
<text x="41.3" y="21.1">P1-1</text>
<text x="71.3" y="21.1">D1000</text>
<text x="80.2" y="21.1">C4D40120D</text>
<text x="15.2" y="28.7">P1-7</text>
<text x="15.2" y="26.2">P1-8</text>
<text x="41.3" y="26.2">P1-3</text>
<text x="41.3" y="28.7">P1-4</text>
<text x="197.9" y="28.5" transform="rotate(-90 197.9 28.5)">C1000</text>
<text x="276.6" y="29.7" transform="rotate(-90 276.6 29.7)">C1001</text>
<text x="360.7" y="28.7" transform="rotate(-90 360.7 28.7)">C1002</text>
<text x="15.2" y="31.2">P1-6</text>
<text x="41.3" y="31.2">P1-5</text>
<text x="200.8" y="32.6">4700pF</text>
<text x="279.6" y="35.1">4700pF</text>
<text x="369.7" y="35.1">4700pF</text>
<text x="15.2" y="41.7">P3-10</text>
<text x="41.3" y="41.4">P3-1</text>
<text x="96.7" y="41.4">RV1000</text>
<text x="115.7" y="41.4">RV1001</text>
<text x="133.5" y="41.4">RV1002</text>
<text x="15.2" y="46.5">P3-8</text>
<text x="15.2" y="43.9">P3-9</text>
<text x="41.3" y="43.9">P3-2</text>
<text x="41.3" y="46.5">P3-3</text>
<text x="70" y="45.3">F1000</text>
<text x="94.2" y="45.3">V320LT40CP</text>
<text x="111.9" y="45.3">V320LT40CP</text>
<text x="129.7" y="45.3">V320LT40CP</text>
<text x="174.2" y="47.8">C1003</text>
<text x="191.9" y="47.8">C1004</text>
<text x="252.9" y="47.8">C1006</text>
<text x="270.7" y="47.8">C1007</text>
<text x="287.2" y="47.8">C1008</text>
<text x="343.1" y="47.8">C1009</text>
<text x="359.6" y="47.8">C1010</text>
<text x="15.2" y="51.6">P3-6</text>
<text x="15.2" y="49">P3-7</text>
<text x="41.3" y="49">P3-4</text>
<text x="41.3" y="51.6">P3-5</text>
<text x="211" y="48">C1005</text>
<text x="379.9" y="48">C1011</text>
<text x="68.8" y="55.4">ALC 90A 500V</text>
<text x="174.2" y="58">3.3uF</text>
<text x="191.9" y="58">3.3uF</text>
<text x="211" y="58">3.3uF</text>
<text x="252.9" y="58">3.3uF</text>
<text x="270.7" y="58">3.3uF</text>
<text x="287.2" y="58">3.3uF</text>
<text x="343.1" y="58">3.3uF</text>
<text x="359.6" y="58">3.3uF</text>
<text x="379.9" y="58">3.3uF</text>
<text x="15.2" y="64.3">P5-9</text>
<text x="15.2" y="62">P5-10</text>
<text x="41.3" y="61.7">P5-1</text>
<text x="41.3" y="64.3">P5-2</text>
<text x="70" y="64.3">F1001</text>
<text x="143.7" y="63">RV1003</text>
<text x="157.7" y="65.6">3500A/550V</text>
<text x="161.5" y="61.8">RV1004</text>
<text x="233.1" y="63">2</text>
<text x="248.1" y="63">5</text>
<text x="309.6" y="63">2</text>
<text x="324.5" y="63">5</text>
<text x="15.2" y="71.9">P5-6</text>
<text x="15.2" y="69.3">P5-7</text>
<text x="15.2" y="66.8">P5-8</text>
<text x="41.3" y="66.8">P5-3</text>
<text x="41.3" y="69.3">P5-4</text>
<text x="41.3" y="71.9">P5-5</text>
<text x="139.9" y="66.8">3500A/550V</text>
<text x="233.1" y="68.1">1</text>
<text x="248.1" y="68.1">4</text>
<text x="309.6" y="68.1">1</text>
<text x="324.5" y="68.1">4</text>
<text x="68.8" y="74.5">ALC 90A 500V</text>
<text x="233.1" y="73.2">3</text>
<text x="235.1" y="77">L1000</text>
<text x="248.1" y="73.2">6</text>
<text x="309.6" y="73.2">3</text>
<text x="315.1" y="76.2">L1001</text>
<text x="324.5" y="73.2">6</text>
<text x="15.2" y="82.3">P7-10</text>
<text x="41.3" y="82">P7-1</text>
<text x="70" y="83.4">F1002</text>
<text x="143.7" y="82.1">RV1005</text>
<text x="15.2" y="89.7">P7-7</text>
<text x="15.2" y="87.1">P7-8</text>
<text x="15.2" y="84.6">P7-9</text>
<text x="41.3" y="84.6">P7-2</text>
<text x="41.3" y="87.1">P7-3</text>
<text x="41.3" y="89.7">P7-4</text>
<text x="140.1" y="85.9">3500A/550V</text>
<text x="15.2" y="92.2">P7-6</text>
<text x="41.3" y="92.2">P7-5</text>
<text x="68.8" y="93.5">ALC 90A 500V</text>
<text x="24.3" y="100.6">SD1000</text>
<text x="96.5" y="97.8" transform="rotate(-90 96.5 97.8)">C1012</text>
<text x="114.3" y="97.8" transform="rotate(-90 114.3 97.8)">C1013</text>
<text x="132.1" y="97.8" transform="rotate(-90 132.1 97.8)">C1014</text>
<text x="170.4" y="99.9">390k/1206</text>
<text x="171.6" y="96.1">R1000</text>
<text x="188.1" y="99.9">390k/1206</text>
<text x="189.4" y="96.1">R1001</text>
<text x="207.2" y="99.9">390k/1206</text>
<text x="208.5" y="96.1">R1002</text>
<text x="260.1" y="98.1" transform="rotate(-90 260.1 98.1)">C1015</text>
<text x="277.9" y="98.1" transform="rotate(-90 277.9 98.1)">C1016</text>
<text x="294.4" y="98.1" transform="rotate(-90 294.4 98.1)">C1017</text>
<text x="350.3" y="99.3" transform="rotate(-90 350.3 99.3)">C1018</text>
<text x="366.8" y="99.3" transform="rotate(-90 366.8 99.3)">C1019</text>
<text x="387.1" y="99.3" transform="rotate(-90 387.1 99.3)">C1020</text>
<text x="90.3" y="102.4">4700pF</text>
<text x="108.1" y="102.4">4700pF</text>
<text x="125.9" y="102.4">4700pF</text>
<text x="171.6" y="106.2">R1003</text>
<text x="189.4" y="106.2">R1004</text>
<text x="208.5" y="106.2">R1005</text>
<text x="261.8" y="102.4">4700pF</text>
<text x="279.6" y="102.4">4700pF</text>
<text x="296.1" y="102.4">4700pF</text>
<text x="348.2" y="107.5">4700pF</text>
<text x="364.7" y="107.5">4700pF</text>
<text x="385" y="107.5">4700pF</text>
<text x="170.4" y="110">390K/1206</text>
<text x="188.1" y="110">390K/1206</text>
<text x="207.2" y="110">390K/1206</text>
<text x="171.6" y="116.4">R1006</text>
<text x="189.4" y="116.4">R1007</text>
<text x="208.5" y="116.4">R1008</text>
<text x="170.4" y="120.2">390k/1206</text>
<text x="188.1" y="120.2">390K/1206</text>
<text x="207.2" y="120.2">390k/1206</text>
<text x="219.9" y="143">RT1000</text>
<text x="238.9" y="143">RT1001</text>
<text x="219.9" y="149.4">75Ω/5W</text>
<text x="238.9" y="149.4">75Ω/5W</text>
<text x="239.7" y="154.4">2</text>
<text x="229.8" y="157">1</text>
<text x="307.8" y="156.8">RT1002</text>
<text x="331.4" y="156.8">RT1003</text>
<text x="221.4" y="164.6">RE1000</text>
<text x="239.7" y="164.6">3</text>
<text x="239.7" y="162.1">4</text>
<text x="256.7" y="162.1">D1001</text>
<text x="307.8" y="163.1">75Ω/5W</text>
<text x="322.5" y="166.9">2</text>
<text x="331.4" y="163.1">75Ω/5W</text>
<text x="232.8" y="170">65A/277V</text>
<text x="256.7" y="168.4">1A/40V</text>
<text x="332.4" y="169.4">1</text>
<text x="322.5" y="177">3</text>
<text x="322.5" y="174.5">4</text>
<text x="332.4" y="175.8">RE1001</text>
<text x="320.5" y="182.4">65A/277V</text>
<text x="300.7" y="193.6">D1002</text>
<text x="313.4" y="196.4">1A/40V</text>
<text x="269.4" y="198.9">D1003</text>
<text x="269.4" y="202.7">1A/40V</text>
<text x="325.3" y="201.2">D1004</text>
<text x="37" y="209.1">R1009</text>
<text x="65.2" y="209.1">R1010</text>
<text x="81.5" y="209.1">R1011</text>
<text x="109.7" y="209.1">R1012</text>
<text x="125.9" y="209.1">R1013</text>
<text x="154.1" y="209.1">R1014</text>
<text x="325.3" y="205">1A/40V</text>
<text x="364.4" y="206">12VBSm</text>
<text x="37" y="212.1">390K/1206</text>
<text x="65.2" y="212.1">390K/1206</text>
<text x="81.5" y="212.1">390K/1206</text>
<text x="109.7" y="212.1">390K/1206</text>
<text x="125.9" y="212.1">390K/1206</text>
<text x="154.1" y="212.1">390K/1206</text>
<text x="37" y="221.8">R1015</text>
<text x="65.2" y="221.8">R1016</text>
<text x="81.5" y="221.8">R1017</text>
<text x="109.7" y="221.8">R1018</text>
<text x="125.9" y="221.8">R1019</text>
<text x="154.1" y="221.8">R1020</text>
<text x="242.7" y="216.7">Q1000</text>
<text x="242.7" y="220.5">2N7002</text>
<text x="254.9" y="218" transform="rotate(-90 254.9 218)">D</text>
<text x="37" y="224.8">390K/1206</text>
<text x="65.2" y="224.8">390K/1206</text>
<text x="81.5" y="224.8">390K/1206</text>
<text x="109.7" y="224.8">390K/1206</text>
<text x="125.9" y="224.8">390K/1206</text>
<text x="154.1" y="224.8">390K/1206</text>
<text x="246.8" y="224.3">G</text>
<text x="267.1" y="223.1">C1021</text>
<text x="267.1" y="226.1">10uF/25V/1206</text>
<text x="297.4" y="223.1">Q1001</text>
<text x="297.4" y="226.9">2N7002</text>
<text x="309.5" y="225.6" transform="rotate(-90 309.5 225.6)">D</text>
<text x="254.9" y="228.1" transform="rotate(-90 254.9 228.1)">S</text>
<text x="301.4" y="231.9">G</text>
<text x="322.8" y="230.7">C1022</text>
<text x="345.6" y="230.7">C1023</text>
<text x="373.6" y="230.7">C1024</text>
<text x="37" y="234.5">R1021</text>
<text x="37" y="237.5">390K/1206</text>
<text x="65.2" y="234.5">R1022</text>
<text x="65.2" y="237.5">390K/1206</text>
<text x="81.5" y="234.5">R1023</text>
<text x="81.5" y="237.5">390K/1206</text>
<text x="109.7" y="234.5">R1024</text>
<text x="109.7" y="237.5">390K/1206</text>
<text x="125.9" y="234.5">R1025</text>
<text x="125.9" y="237.5">390K/1206</text>
<text x="154.1" y="234.5">R1026</text>
<text x="154.1" y="237.5">390K/1206</text>
<text x="309.5" y="235.8" transform="rotate(-90 309.5 235.8)">S</text>
<text x="323" y="235">10uF/25V/1206</text>
<text x="345.6" y="234.5">10uF/25V/1206</text>
<text x="373.6" y="234.5">0.1uF</text>
<text x="244" y="242.1">R1027</text>
<text x="244" y="245.9">10K/0603</text>
<text x="287.2" y="242.1">R1028</text>
<text x="287.2" y="245.9">10K/0603</text>
<text x="37" y="247.2">R1029</text>
<text x="37" y="250.2">390K/1206</text>
<text x="65.2" y="247.2">R1030</text>
<text x="65.2" y="250.2">390K/1206</text>
<text x="81.5" y="247.2">R1031</text>
<text x="81.5" y="250.2">390K/1206</text>
<text x="109.7" y="247.2">R1032</text>
<text x="109.7" y="250.2">390K/1206</text>
<text x="125.9" y="247.2">R1033</text>
<text x="125.9" y="250.2">390K/1206</text>
<text x="154.1" y="247.2">R1034</text>
<text x="154.1" y="250.2">390K/1206</text>
<text x="194.5" y="248.5">C1025</text>
<text x="194.5" y="252.3">0.01uF</text>
<text x="37" y="259.9">R1036</text>
<text x="37" y="262.9">240K/1206</text>
<text x="65.2" y="259.9">R1037</text>
<text x="65.2" y="262.9">240K/1206</text>
<text x="81.5" y="259.9">R1038</text>
<text x="81.5" y="262.9">240K/1206</text>
<text x="109.7" y="259.9">R1039</text>
<text x="109.7" y="262.9">240K/1206</text>
<text x="125.9" y="259.9">R1040</text>
<text x="125.9" y="262.9">240K/1206</text>
<text x="154.1" y="259.9">R1041</text>
<text x="154.1" y="262.9">240K/1206</text>
<text x="227.5" y="260.1">R1035</text>
<text x="227.5" y="263.4">2.4/0805</text>
<text x="254.9" y="262">P</text>
<text x="204.6" y="265.7">GND_Dig</text>
<text x="325.8" y="278.2">Title</text>
<text x="325.8" y="285.8">Size</text>
<text x="336" y="285.8">Document Number</text>
<text x="409.6" y="285.8">Rev</text>
<text x="325.8" y="293.4">Date:</text>
<text x="328.3" y="288.3">A3</text>
<text x="339" y="293.4">Friday, December 18, 2020</text>
<text x="376.6" y="293.4">Sheet</text>
<text x="389.3" y="293.4">1</text>
<text x="396.9" y="293.4">of</text>
<text x="404.5" y="293.4">10</text>
</g>
<g font-size="2.3" fill="#00c">
<text x="23" y="22.6">P1-10</text>
<text x="33.5" y="22.6">P1-1</text>
<text x="23" y="27.7">P1-8</text>
<text x="23" y="25.2">P1-9</text>
<text x="33.5" y="25.2">P1-2</text>
<text x="33.5" y="27.7">P1-3</text>
<text x="23" y="32.8">P1-6</text>
<text x="23" y="30.3">P1-7</text>
<text x="33.5" y="30.3">P1-4</text>
<text x="33.5" y="32.8">P1-5</text>
<text x="23" y="45.5">P3-9</text>
<text x="23" y="43">P3-10</text>
<text x="33.5" y="43">P3-1</text>
<text x="33.5" y="45.5">P3-2</text>
<text x="23" y="53.1">P3-6</text>
<text x="23" y="50.6">P3-7</text>
<text x="23" y="48">P3-8</text>
<text x="33.5" y="48">P3-3</text>
<text x="33.5" y="50.6">P3-4</text>
<text x="33.5" y="53.1">P3-5</text>
<text x="23" y="65.8">P5-9</text>
<text x="23" y="63.3">P5-10</text>
<text x="33.5" y="63.3">P5-1</text>
<text x="33.5" y="65.8">P5-2</text>
<text x="23" y="70.9">P5-7</text>
<text x="23" y="68.4">P5-8</text>
<text x="33.5" y="68.4">P5-3</text>
<text x="33.5" y="70.9">P5-4</text>
<text x="23" y="73.4">P5-6</text>
<text x="33.5" y="73.4">P5-5</text>
<text x="23" y="83.6">P7-10</text>
<text x="33.5" y="83.6">P7-1</text>
<text x="23" y="88.7">P7-8</text>
<text x="23" y="86.1">P7-9</text>
<text x="33.5" y="86.1">P7-2</text>
<text x="33.5" y="88.7">P7-3</text>
<text x="23" y="91.2">P7-7</text>
<text x="23" y="93.8">P7-6</text>
<text x="33.5" y="91.2">P7-4</text>
<text x="33.5" y="93.8">P7-5</text>
</g>
<g font-size="2.3" fill="#f00">
<text x="66.5" y="199.9">VA</text>
<text x="111.7" y="199.2">VB</text>
<text x="191.4" y="233">RLY_DRV</text>
<text x="51.4" y="278.2" transform="rotate(90 51.4 278.2)">VCSA.1</text>
<text x="60.5" y="278.2" transform="rotate(90 60.5 278.2)">VCSA.2</text>
<text x="95.9" y="278.2" transform="rotate(90 95.9 278.2)">VCSB.1</text>
<text x="105" y="278.2" transform="rotate(90 105 278.2)">VCSB.2</text>
<text x="140.3" y="278.2" transform="rotate(90 140.3 278.2)">VCSC.1</text>
<text x="149.2" y="278.2" transform="rotate(90 149.2 278.2)">VCSC.2</text>
</g>
<g font-size="1.8">
<text x="44.2" y="1.9">5</text>
<text x="127.1" y="1.9">4</text>
<text x="210.1" y="1.9">3</text>
<text x="293" y="1.9">2</text>
<text x="376" y="1.9">1</text>
<text x=".8" y="40.7">D</text>
<text x="418.1" y="40.7">D</text>
<text x=".8" y="113.6">C</text>
<text x="418.1" y="113.6">C</text>
<text x=".8" y="186.6">B</text>
<text x="418.1" y="186.6">B</text>
<text x=".8" y="259.5">A</text>
<text x="418.1" y="259.5">A</text>
<text x="44.2" y="296.3">5</text>
<text x="127.1" y="296.3">4</text>
<text x="210.1" y="296.3">3</text>
<text x="293" y="296.3">2</text>
<text x="376" y="296.3">1</text>
</g>
</svg>
